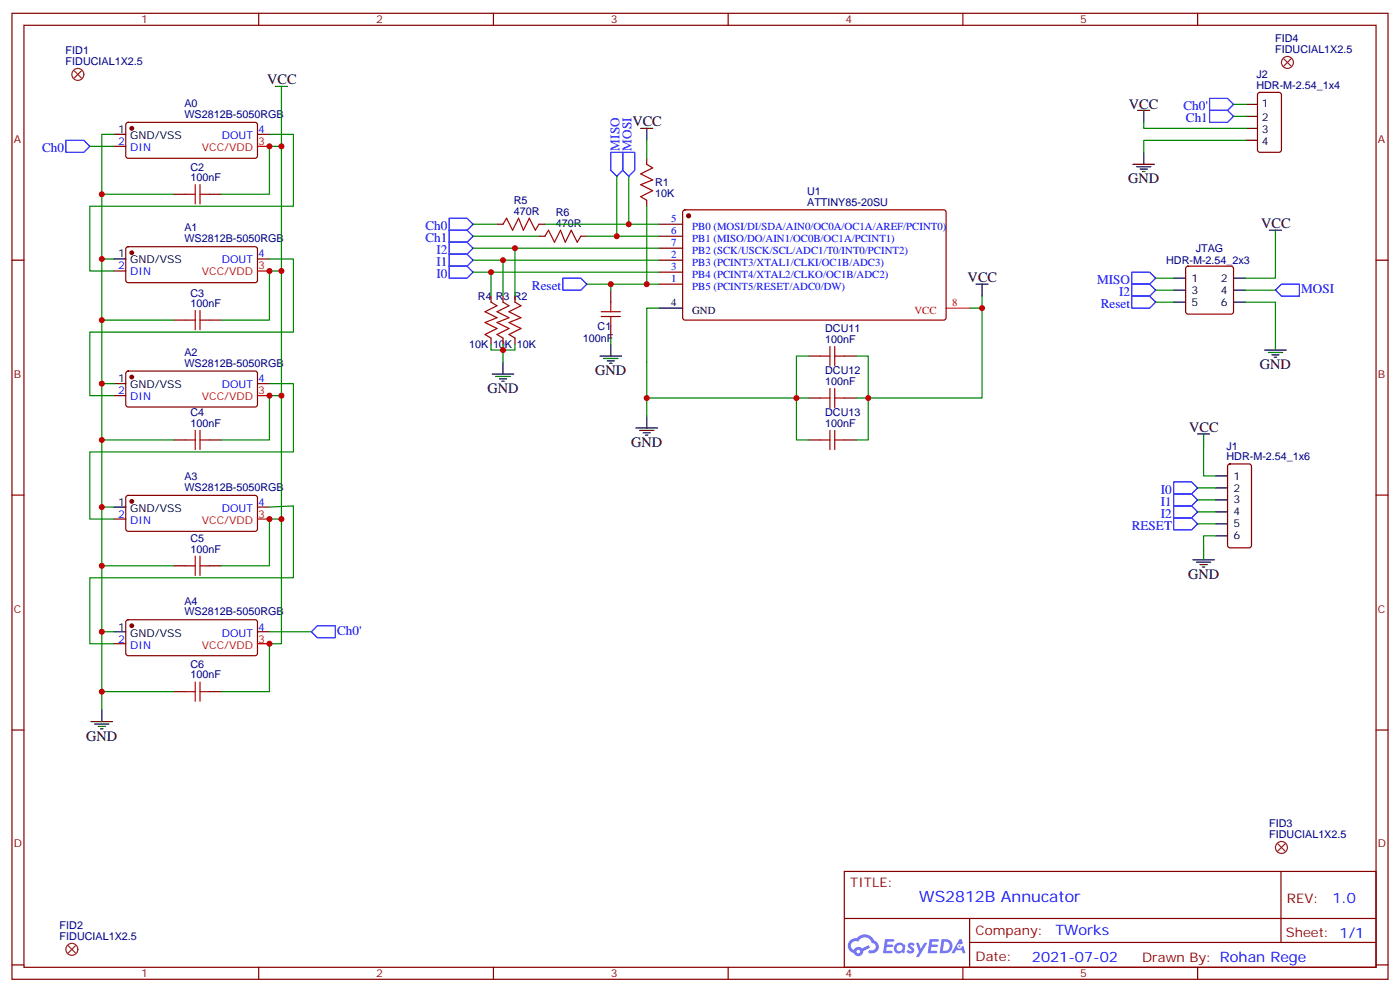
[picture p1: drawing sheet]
<svg xmlns="http://www.w3.org/2000/svg" width="412mm" height="292mm" viewBox="0 0 412 292" stroke-linecap="round" stroke-linejoin="round" font-family="sans-serif">
<g fill="none" stroke="#870000" stroke-width=".35">
<path d="M3.5 3.9h405.4v284.4h-405.4zM7.1 7.4h398.2v277.3h-398.2zM76.2 3.9v3.5M145.3 3.9v3.5M214.5 3.9v3.5M283.6 3.9v3.5M352.8 3.9v3.5M3.5 76.6h3.6M405.3 76.6h3.6M3.5 145.7h3.6M405.3 145.7h3.6M3.5 214.9h3.6"/>
<path d="M405.3 214.9h3.6M248.7 256.5h156.6v28.2h-156.6zM377.3 256.5v20.9M248.7 270.4h156.5M285.6 277.4h119.6M285.6 270.4v14.1M3.5 284h3.6M76.2 284.7v3.6M145.3 284.7v3.6M214.5 284.7v3.6M283.6 284.7v3.6M352.8 284.7v3.6"/>
<path d="M405.3 284h3.6"/>
</g>
<g fill="#5487ff">
<path d="M267.7 277.7a1.22 1.22 0 0 1 1.7 .2l-.4 .6a.47 .47 0 0 0-.3-.4 .47 .47 0 0 0-.5 .2l.1 .2a1.14 1.14 0 0 1 .8 1.8 1.14 1.14 0 0 1-1.9 0l-.2-.2 .5-.6 .7 .5a.29 .29 0 0 0 .3-.3 .29 .29 0 0 0-.2-.3 1.04 1.04 0 0 1-.6-1.7z"/>
<path d="M260.7 276.4h2.4l.3 .2-.2 .5-1.8 .1-.1 .8h1.5l.3 .4-.3 .4h-1.6l-.2 1.1h1.7l.2 .3-.2 .3-2.6 .1z"/>
<path d="M273.8 276.4h2.4l.3 .2-.1 .5-1.8 .1-.2 .8h1.6l.3 .4-.4 .4h-1.6l-.1 1.1h1.7l.2 .3-.2 .3-2.6 .1z"/>
<path d="M282.6 276.4h.7l.3 1.3-.6 .3a.69 .69 0 0 0-1 .3 .69 .69 0 0 0 .4 .9 .69 .69 0 0 0 .9-.6l.5-.2 .6 2.2h-.8l-.2-.9h-1.8l-.5 .9h-.8z"/>
<path d="M269.8 277.5h.8l.6 1.8 1.1-1.8h.9l-2.6 4.2h-.8l.9-1.5z"/>
<path d="M277.4 276.4l-.6 4.2h1.3a2.11 2.11 0 0 0 2.5-2.1 2.11 2.11 0 0 0-2.5-2.1zM278.1 277.2a1.39 1.39 0 0 1 1.7 1.4 1.39 1.39 0 0 1-1.8 1.3h-.3z"/>
<path d="M263.7 278.1a1.54 1.54 0 0 0-.1 2.1 1.54 1.54 0 0 0 2.2 .1l.6 .3 .3-2.3-.2-.3h-.4a1.49 1.49 0 0 0-2.4 .1zM264 279.1a.94 .94 0 0 1 1.8 0 .94 .94 0 0 1-1.8 0z"/>
<path d="M250.4 276.8a2.18 2.18 0 0 0 1.1 3.7 1.44 1.44 0 0 0 1.6 .9 1.44 1.44 0 0 0 1.2-1.4l2-1-.5-.8-1.9 1a1.47 1.47 0 0 0-2.4 .4 1.39 1.39 0 0 1-.7-1.9 1.39 1.39 0 0 1 2-.5 2.12 2.12 0 0 1 2.2-1.3 2.12 2.12 0 0 1 1.9 1.7 1.14 1.14 0 0 1 1.1 1.4 1.14 1.14 0 0 1-1.7 .7 .43 .43 0 0 0-.5 .4 .43 .43 0 0 0 .4 .5 1.98 1.98 0 0 0 2.5-1.2 1.98 1.98 0 0 0-1.2-2.6 3.1 3.1 0 0 0-5.3-.6l-.9 .1zM252.3 280.1a.55 .55 0 0 1 1.1 0 .55 .55 0 0 1-1.1 0z"/>
<circle cx="282.6" cy="278.5" r=".26"/>
</g>
<g fill="#870000" stroke="#870000" stroke-width=".35">
<circle cx="202.8" cy="63.5" r=".53"/>
<circle cx="38.8" cy="37.8" r=".53"/>
<circle cx="38.8" cy="74.4" r=".53"/>
<circle cx="38.8" cy="111" r=".53"/>
<circle cx="38.8" cy="147.6" r=".53"/>
<circle cx="38.8" cy="184.2" r=".53"/>
</g>
<g fill="none" stroke="#870000" stroke-width=".35">
<path d="M37.3 36.2l.4-.2 37.7 .1 .4 .6v9.5l-.7 .4-37.6-.1-.5-.6v-9.2zM75.8 39.5h3.6M370.7 27.4l.4-.2h5.7l.6 .4 .1 16.5-.5 .7h-5.9l-.6-.4-.1-16.5zM33.5 43.1h3.5M51.2 57.2h3.5M61.7 57.2h3.6M190.5 46.6v1.8M190.5 58.9v1.8M33.5 79.8h3.5M37.3 72.8l.4-.2 37.7 .1 .4 .6v9.5l-.7 .4-37.6-.1-.5-.6v-9.2zM75.8 76.2h3.6M146.4 66h1.8"/>
<path d="M158.7 69.5h1.8M158.7 66h1.8M171.1 69.5h1.8M194 73.1h7.1M194 69.5h7.1M194 66h7.1M194 76.6h7.1M201.3 62l.5-.2h76.5l.4 .7-.1 31.3-.6 .4h-76.5l-.4-.7v-31zM349.5 78.6l.5-.2h12.7l.5 .2 .2 .5v12.7l-.3 .5-.4 .2h-12.7l-.5-.3-.3-.4v-12.7zM51.2 94.2h3.5M61.7 94.2h3.6M144.6 87.2v1.7"/>
<path d="M144.6 99.5v1.8M148.2 87.2v1.7M148.2 99.5v1.8M151.7 87.2v1.7M151.7 99.5v1.8M179.9 85.4v3.5M179.9 96v3.5M194 80.1h7.1M194 83.6h7.1M33.5 116.5h3.5M37.3 109.4l.4-.2 37.7 .1 .4 .6v9.5l-.7 .4-37.6-.1-.5-.6v-9.2zM75.8 112.9h3.6"/>
<path d="M238.1 104.8h3.6M238.1 117.2h3.6M248.7 104.8h3.5M248.7 117.2h3.5M51.2 129.5h3.5M61.7 129.5h3.6M238.1 129.5h3.6M248.7 129.5h3.5M361.8 136.8l.5-.2h5.6l.7 .4 .1 23.5-.5 .7-5.9 .1-.6-.5-.1-23.5zM33.5 152.8h3.5M37.3 146l.4-.2 37.7 .1 .4 .6v9.5l-.7 .4-37.6-.1-.5-.6v-9.2zM75.8 149.3h3.6"/>
<path d="M51.2 166.5h3.5M61.7 166.5h3.6M33.5 189.5h3.5M37.3 182.6l.4-.2 37.7 .1 .4 .6v9.5l-.7 .4-37.6-.1-.5-.6v-9.2zM75.8 185.9h3.6M51.2 203.6h3.5M61.7 203.6h3.6"/>
</g>
<path d="M75.8 43.1h3.6M75.8 79.8h3.6M278.7 90.7h7.1M75.8 116.5h3.6M75.8 152.8h3.6M75.8 189.5h3.6" fill="none" stroke="#f00" stroke-width=".35"/>
<g fill="none" stroke="#000" stroke-width=".35">
<path d="M33.5 39.5h3.5M81.1 25.4h3.6M82.9 25.4v3.6M188.7 37.8h3.6M190.5 37.8v3.5M335.1 32.5h3.6M336.9 32.5v3.5M366.9 37.8h3.5M366.9 30.7h3.5M366.9 34.3h3.5M333.7 48.4h6.4M334.8 49.1h4.2"/>
<path d="M335.8 49.8h2.2M336.5 50.5h.8M336.9 44.8v3.6M366.9 41.3h3.5M33.5 76.2h3.5M373.9 67.8h3.6M375.7 67.8v3.5M194 90.7h7.1M287.5 83.6h3.5M289.3 83.6v3.6M345.7 81.9h3.5M345.7 85.4h3.5"/>
<path d="M345.7 88.9h3.5M363.4 81.9h3.5M363.4 85.4h3.5M363.4 88.9h3.5M375.7 99.5v3.5M33.5 112.9h3.5M145 110.1h6.3M146 110.8h4.3M147.1 111.5h2.1M147.8 112.2h.7M148.2 106.6v3.5M176.7 104.8h6.4"/>
<path d="M177.8 105.5h4.2M178.9 106.2h2.1M179.6 106.9h.7M179.9 101.3v3.5M372.5 103h6.4M373.6 103.8h4.2M374.6 104.5h2.2M375.4 105.2h.7M187.3 126h6.4M188.4 126.7h4.2M189.4 127.4h2.2M190.1 128.1h.8"/>
<path d="M190.5 122.4v3.6M352.8 127.7h3.5M354.5 127.7v3.6M33.5 149.3h3.5M358.1 140.1h3.5M358.1 143.6h3.5M358.1 147.1h3.5M358.1 150.7h3.5M358.1 154.2h3.5M358.1 157.7h3.5M351.4 164.8h6.3M352.4 165.5h4.3"/>
<path d="M353.5 166.2h2.1M354.2 166.9h.7M354.5 161.3v3.5M33.5 185.9h3.5M26.8 212.4h6.4M27.9 213.1h4.2M28.9 213.8h2.1M29.6 214.5h.7M30 208.9v3.5"/>
</g>
<g fill="none" stroke="#008700" stroke-width=".35">
<path d="M33.5 39.5h-3.5v146.4h3.5M79.4 39.5h7v21.2h-59.9v19.1h7M82.9 29v14.1h-3.5v14.1h-14.1M336.9 36v1.8h30M363.4 30.7h3.5M363.4 34.3h3.5M26.5 43.1h7M30 57.2h21.2M82.9 43.1v146.4h-3.5v14.1h-14.1M181.7 51.9v17.6M185.2 51.9v14.1M190.5 41.3v5.3"/>
<path d="M366.9 41.3h-30v3.5M30 76.2h3.5M79.4 76.2h7v21.6h-59.9v18.7h7M82.9 79.8h-3.5v14.4h-14.1M139.3 76.6h54.7M139.3 73.1h54.7M139.3 69.5h19.4M139.3 66h7.1M148.2 76.6v10.6M151.7 73.1v14.1M160.5 66h33.5M172.9 69.5h21.1"/>
<path d="M190.5 60.7v22.9h3.5M375.7 71.3v10.6h-8.8M30 94.2h21.2M139.3 80.1h54.7M144.6 80.1v7.1M172.9 83.6h7M179.9 99.5v1.8M190.5 83.6h-10.6v1.8M194 90.7h-3.5v26.5h47.6M289.3 87.2v3.5h-3.5M289.3 90.7v26.5h-37.1M340.4 81.9h5.3"/>
<path d="M340.4 85.4h5.3M340.4 88.9h5.3M366.9 88.9h8.8v10.6M366.9 85.4h8.8M30 112.9h3.5M79.4 112.9h7v20.1h-59.9v19.8h7M82.9 116.5h-3.5v13h-14.1M144.6 101.3v1.7h7.1v-1.7M148.2 101.3v5.3M190.5 117.2v5.2M238.1 104.8h-3.5v24.7h3.5M252.2 104.8h3.6v24.7h-3.6"/>
<path d="M30 129.5h21.2M354.5 131.3v8.8h3.6M30 149.3h3.5M79.4 149.3l7-.4v21.2h-59.9v19.4h7M82.9 152.8h-3.5v13.7h-14.1M352.8 143.6h5.3M352.8 147.1h5.3M352.8 150.7h5.3M352.8 154.2h5.3M358.1 157.7h-3.6v3.6M30 166.5h21.2M30 185.9v23"/>
<path d="M79.4 185.9h12.3M30 203.6h21.2"/>
</g>
<g fill="none" stroke="#a10000" stroke-width=".35">
<path d="M54.7 57.2h2.8M57.5 54.4v5.6M58.9 57.2h2.8M58.9 54.4v5.6M190.5 48.4l1.8 1-3.6 1.8 3.6 1.8-3.6 1.4 3.6 1.7-3.6 1.8 1.8 1M148.2 66l1-1.8 1.8 3.6 1.8-3.6 1.4 3.6 1.7-3.6 1.8 3.6 1-1.8M160.5 69.5l1.1-1.7 1.7 3.5 1.8-3.5 1.4 3.5 1.8-3.5 1.7 3.5 1.1-1.8M54.7 94.2h2.8M57.5 91.4v5.6M58.9 91.4v5.6M58.9 94.2h2.8M144.6 88.9l1.8 1.1-3.5 1.8 3.5 1.7-3.5 1.4 3.5 1.8-3.5 1.8 1.7 1"/>
<path d="M148.2 88.9l1.7 1.1-3.5 1.8 3.5 1.7-3.5 1.4 3.5 1.8-3.5 1.8 1.8 1M151.7 88.9l1.8 1.1-3.6 1.8 3.6 1.7-3.6 1.4 3.6 1.8-3.6 1.8 1.8 1M177.1 93.2h5.6M177.1 91.8h5.6M179.9 88.9v2.9M179.9 93.2v2.8M241.7 104.8h2.8M241.7 117.2h2.8M244.5 102v5.6M244.5 114.3v5.7M245.9 104.8h2.8M245.9 102v5.6"/>
<path d="M245.9 114.3v5.7M245.9 117.2h2.8M54.7 129.5h2.8M57.5 126.7v5.6M58.9 126.7v5.6M58.9 129.5h2.8M241.7 129.5h2.8M244.5 126.7v5.6M245.9 129.5h2.8M245.9 126.7v5.6M54.7 166.5h2.8M57.5 163.7v5.7"/>
<path d="M58.9 163.7v5.7M58.9 166.5h2.8M54.7 203.6h2.8M57.5 200.8v5.6M58.9 200.8v5.6M58.9 203.6h2.8"/>
</g>
<g fill="none" stroke="#00f" stroke-width=".35">
<path d="M356.3 32.5h5.3l1.8 1.8-1.8 1.7h-5.3zM356.3 29h5.3l1.8 1.7-1.8 1.8h-5.3zM19.4 41.3h5.3l1.8 1.8-1.8 1.7h-5.3zM179.9 44.8h3.5v5.3l-1.7 1.8-1.8-1.8zM183.4 44.8h3.6v5.3l-1.8 1.8-1.8-1.8zM132.3 78.4h5.3l1.7 1.7-1.7 1.8h-5.3zM132.3 74.8h5.3l1.7 1.8-1.7 1.8h-5.3zM132.3 71.3h5.3l1.7 1.8-1.7 1.7h-5.3zM132.3 67.8h5.3l1.7 1.7-1.7 1.8h-5.3zM132.3 64.2h5.3l1.7 1.8-1.7 1.8h-5.3zM165.8 81.9h5.3l1.8 1.7-1.8 1.8h-5.3zM333.4 80.1h5.3l1.7 1.8-1.7 1.7h-5.3z"/>
<path d="M333.4 83.6h5.3l1.7 1.8-1.7 1.8h-5.3zM333.4 87.2h5.3l1.7 1.7-1.7 1.8h-5.3zM377.5 83.6h5.3v3.6h-5.3l-1.8-1.8zM345.7 141.9h5.3l1.8 1.7-1.8 1.8h-5.3zM345.7 145.4h5.3l1.8 1.7-1.8 1.8h-5.3zM345.7 148.9h5.3l1.8 1.8-1.8 1.7h-5.3zM345.7 152.4h5.3l1.8 1.8-1.8 1.8h-5.3zM91.7 185.9l1.8-1.7h5.3v3.5h-5.3z"/>
</g>
<g fill="none" stroke="#8c2424" stroke-width=".35">
<path d="M378.2 17.3l2.1 2.1M380.3 17.3l-2.1 2.1M21.9 20.8l2.1 2.2M24 20.8l-2.1 2.2M376.4 248.4l2.1 2.1M378.5 248.4l-2.1 2.1M20.1 278.4l2.1 2.1M22.2 278.4l-2.1 2.1"/>
<circle cx="379.2" cy="18.4" r="1.76"/>
<circle cx="22.9" cy="21.9" r="1.76"/>
<circle cx="377.5" cy="249.4" r="1.76"/>
<circle cx="21.2" cy="279.4" r="1.76"/>
</g>
<g fill="#c00">
<circle cx="190.5" cy="83.6" r=".88"/>
<circle cx="82.9" cy="79.8" r=".88"/>
<circle cx="82.9" cy="116.5" r=".88"/>
<circle cx="79.4" cy="116.5" r=".88"/>
<circle cx="79.4" cy="79.8" r=".88"/>
<circle cx="79.4" cy="43.1" r=".88"/>
<circle cx="82.9" cy="43.1" r=".88"/>
<circle cx="30" cy="185.9" r=".88"/>
<circle cx="30" cy="203.6" r=".88"/>
<circle cx="79.4" cy="189.5" r=".88"/>
<circle cx="82.9" cy="152.8" r=".88"/>
<circle cx="79.4" cy="152.8" r=".88"/>
<circle cx="30" cy="166.5" r=".88"/>
<circle cx="30" cy="129.5" r=".88"/>
<circle cx="30" cy="94.2" r=".88"/>
<circle cx="30" cy="57.2" r=".88"/>
<circle cx="30" cy="76.2" r=".88"/>
<circle cx="30" cy="112.9" r=".88"/>
<circle cx="30" cy="149.3" r=".88"/>
<circle cx="144.6" cy="80.1" r=".88"/>
<circle cx="148.2" cy="76.6" r=".88"/>
<circle cx="151.7" cy="73.1" r=".88"/>
<circle cx="148.2" cy="103" r=".88"/>
<circle cx="255.8" cy="117.2" r=".88"/>
<circle cx="289.3" cy="90.7" r=".88"/>
<circle cx="234.6" cy="117.2" r=".88"/>
<circle cx="190.5" cy="117.2" r=".88"/>
<circle cx="185.2" cy="66" r=".88"/>
<circle cx="181.7" cy="69.5" r=".88"/>
<circle cx="179.9" cy="83.6" r=".88"/>
</g>
<text font-size="4.6" fill="#00f" x="270.8" y="265.5">WS2812B Annucator</text>
<g font-size="4.2">
<text x="78.7" y="24.7">VCC</text>
<text x="332.5" y="32.2">VCC</text>
<text x="186.3" y="37.1">VCC</text>
<text x="332.3" y="54">GND</text>
<text x="371.5" y="67.1">VCC</text>
<text x="285" y="82.9">VCC</text>
<text x="175.3" y="110.5">GND</text>
<text x="371.1" y="108.7">GND</text>
<text x="143.6" y="115.7">GND</text>
<text x="185.9" y="131.6">GND</text>
<text x="350.3" y="127">VCC</text>
<text x="350" y="170.4">GND</text>
<text x="25.4" y="218.1">GND</text>
</g>
<g font-size="4.2" fill="#00f">
<text x="392.5" y="265.8">1.0</text>
<text x="310.9" y="275.3">TWorks</text>
<text x="304" y="283.1">2021-07-02</text>
</g>
<g font-size="3.9" fill="#00f">
<text x="348.6" y="32.5">Ch0'</text>
<text x="349.3" y="36">Ch1</text>
<text x="12.4" y="44.8">Ch0</text>
<text x="182.5" y="44.3" transform="rotate(-90 182.5 44.3)">MISO</text>
<text x="186" y="44.3" transform="rotate(-90 186 44.3)">MOSI</text>
<text x="125.3" y="71.3">Ch1</text>
<text x="125.3" y="67.8">Ch0</text>
<text x="128.5" y="74.8">I2</text>
<text x="128.5" y="81.9">I0</text>
<text x="128.5" y="78.4">I1</text>
<text x="323.2" y="83.6">MISO</text>
<text x="156.7" y="85.4">Reset</text>
<text x="329.6" y="87.2">I2</text>
<text x="383.3" y="86.2">MOSI</text>
<text x="324.3" y="90.7">Reset</text>
<text x="342" y="145.4">I0</text>
<text x="342" y="148.9">I1</text>
<text x="333.4" y="156">RESET</text>
<text x="342" y="152.4">I2</text>
<text x="99.3" y="186.8">Ch0'</text>
</g>
<g font-size="3.9" fill="#800">
<text x="250.5" y="261.1">TITLE:</text>
<text x="379.1" y="265.8">REV:</text>
<text x="287.4" y="275.3">Company:</text>
<text x="378.7" y="275.9">Sheet: 1/1</text>
<text x="287.4" y="283">Date:</text>
<text x="336.4" y="283.1">Drawn By: Rohan Rege</text>
</g>
<g font-size="3.2" fill="#800">
<text x="41.6" y="6.9">1</text>
<text x="110.8" y="6.9">2</text>
<text x="179.9" y="6.9">3</text>
<text x="249.1" y="6.9">4</text>
<text x="318.2" y="6.9">5</text>
<text x="4.1" y="42">A</text>
<text x="405.9" y="42">A</text>
<text x="4.1" y="111.2">B</text>
<text x="405.9" y="111.2">B</text>
<text x="4.1" y="180.3">C</text>
<text x="405.9" y="180.3">C</text>
<text x="4.1" y="249.4">D</text>
<text x="405.9" y="249.4">D</text>
<text x="41.6" y="287.7">1</text>
<text x="110.8" y="287.7">2</text>
<text x="179.9" y="287.7">3</text>
<text x="249.1" y="287.7">4</text>
<text x="318.2" y="287.7">5</text>
</g>
<g font-size="3.2" fill="#000080">
<text x="19.3" y="15.9">FID1</text>
<text x="375.6" y="15.6">FIDUCIAL1X2.5</text>
<text x="375.6" y="12.3">FID4</text>
<text x="19.3" y="19.1">FIDUCIAL1X2.5</text>
<text x="370.1" y="22.9">J2</text>
<text x="370.1" y="26.1">HDR-M-2.54_1x4</text>
<text x="54.3" y="34.7">WS2812B-5050RGB</text>
<text x="54.3" y="31.5">A0</text>
<text x="56.1" y="53.3">100nF</text>
<text x="56.1" y="50.2">C2</text>
<text x="193" y="58">10K</text>
<text x="193" y="54.8">R1</text>
<text x="237.8" y="57.5">U1</text>
<text x="151.4" y="63.2">470R</text>
<text x="151.4" y="60.1">R5</text>
<text x="163.7" y="63.6">R6</text>
<text x="237.8" y="60.7">ATTINY85-20SU</text>
<text x="54.3" y="71.3">WS2812B-5050RGB</text>
<text x="54.3" y="68.1">A1</text>
<text x="163.7" y="66.7">470R</text>
<text x="343.5" y="77.6">HDR-M-2.54_2x3</text>
<text x="352.2" y="74.2">JTAG</text>
<text x="56.1" y="87.3">C3</text>
<text x="140.8" y="88.3">R4 R3 R2</text>
<text x="56.1" y="90.3">100nF</text>
<text x="171.7" y="100.6">100nF</text>
<text x="176.1" y="97.1">C1</text>
<text x="243.1" y="100.9">100nF</text>
<text x="243.1" y="97.9">DCU11</text>
<text x="54.3" y="107.9">WS2812B-5050RGB</text>
<text x="54.3" y="104.7">A2</text>
<text x="138.2" y="102.4">10K 10K 10K</text>
<text x="243.1" y="113.3">100nF</text>
<text x="243.1" y="110.2">DCU12</text>
<text x="56.1" y="125.6">100nF</text>
<text x="56.1" y="122.6">C4</text>
<text x="243.1" y="125.6">100nF</text>
<text x="243.1" y="122.6">DCU13</text>
<text x="361.3" y="135.5">HDR-M-2.54_1x6</text>
<text x="361.3" y="132.4">J1</text>
<text x="54.3" y="141.3">A3</text>
<text x="54.3" y="144.5">WS2812B-5050RGB</text>
<text x="56.1" y="159.6">C5</text>
<text x="56.1" y="162.7">100nF</text>
<text x="54.3" y="177.9">A4</text>
<text x="54.3" y="181.1">WS2812B-5050RGB</text>
<text x="56.1" y="196.6">C6</text>
<text x="56.1" y="199.7">100nF</text>
<text x="373.9" y="243.4">FID3</text>
<text x="373.9" y="246.6">FIDUCIAL1X2.5</text>
<text x="17.6" y="273.4">FID2</text>
<text x="17.6" y="276.6">FIDUCIAL1X2.5</text>
</g>
<g font-size="3.2">
<text x="371.7" y="31.4">1</text>
<text x="371.7" y="35.7">2</text>
<text x="34.8" y="39.2">1</text>
<text x="38.3" y="41">GND/VSS</text>
<text x="371.7" y="39.2">3</text>
<text x="371.7" y="42.7">4</text>
<text x="34.8" y="75.8">1</text>
<text x="38.3" y="77.6">GND/VSS</text>
<text x="351" y="82.9">1</text>
<text x="359.6" y="82.9">2</text>
<text x="197.7" y="90">4</text>
<text x="351" y="86.5">3</text>
<text x="351" y="90">5</text>
<text x="359.6" y="86.5">4</text>
<text x="359.6" y="90">6</text>
<text x="203.9" y="92.3">GND</text>
<text x="34.8" y="112.4">1</text>
<text x="38.3" y="114.2">GND/VSS</text>
<text x="363.4" y="141.1">1</text>
<text x="34.8" y="149">1</text>
<text x="363.4" y="144.7">2</text>
<text x="363.4" y="148.2">3</text>
<text x="38.3" y="150.8">GND/VSS</text>
<text x="363.4" y="151.7">4</text>
<text x="363.4" y="155.3">5</text>
<text x="363.4" y="158.8">6</text>
<text x="34.8" y="185.6">1</text>
<text x="38.3" y="187.4">GND/VSS</text>
</g>
<g font-size="3.2" fill="#00f">
<text x="65.3" y="41">DOUT</text>
<text x="76" y="39.2">4</text>
<text x="34.8" y="42.7">2</text>
<text x="38.3" y="44.5">DIN</text>
<text x="197.7" y="65.3">5</text>
<text x="197.7" y="68.8">6</text>
<text x="203.9" y="71.1">PB1 (MISO/DO/AIN1/OC0B/OC1A/PCINT1)</text>
<text x="203.9" y="67.6">PB0 (MOSI/DI/SDA/AIN0/OC0A/OC1A/AREF/PCINT0)</text>
<text x="65.3" y="77.6">DOUT</text>
<text x="76" y="75.8">4</text>
<text x="197.7" y="72.4">7</text>
<text x="197.7" y="75.9">2</text>
<text x="203.9" y="74.6">PB2 (SCK/USCK/SCL/ADC1/T0/INT0/PCINT2)</text>
<text x="34.8" y="79.3">2</text>
<text x="38.3" y="81.1">DIN</text>
<text x="197.7" y="79.4">3</text>
<text x="197.7" y="82.9">1</text>
<text x="203.9" y="81.7">PB4 (PCINT4/XTAL2/CLKO/OC1B/ADC2)</text>
<text x="203.9" y="78.2">PB3 (PCINT3/XTAL1/CLKI/OC1B/ADC3)</text>
<text x="203.9" y="85.2">PB5 (PCINT5/RESET/ADC0/DW)</text>
<text x="76" y="112.4">4</text>
<text x="34.8" y="115.9">2</text>
<text x="38.3" y="117.7">DIN</text>
<text x="65.3" y="114.2">DOUT</text>
<text x="76" y="149">4</text>
<text x="34.8" y="152.5">2</text>
<text x="38.3" y="154.3">DIN</text>
<text x="65.3" y="150.8">DOUT</text>
<text x="76" y="185.6">4</text>
<text x="34.8" y="189.1">2</text>
<text x="38.3" y="190.9">DIN</text>
<text x="65.3" y="187.4">DOUT</text>
</g>
<g font-size="3.2" fill="#f00">
<text x="59.4" y="44.5">VCC/VDD</text>
<text x="76" y="42.7">3</text>
<text x="59.4" y="81.1">VCC/VDD</text>
<text x="76" y="79.3">3</text>
<text x="280.5" y="90">8</text>
<text x="269.4" y="92.3">VCC</text>
<text x="59.4" y="117.7">VCC/VDD</text>
<text x="76" y="115.9">3</text>
<text x="59.4" y="154.3">VCC/VDD</text>
<text x="76" y="152.5">3</text>
<text x="59.4" y="190.9">VCC/VDD</text>
<text x="76" y="189.1">3</text>
</g>
</svg>
